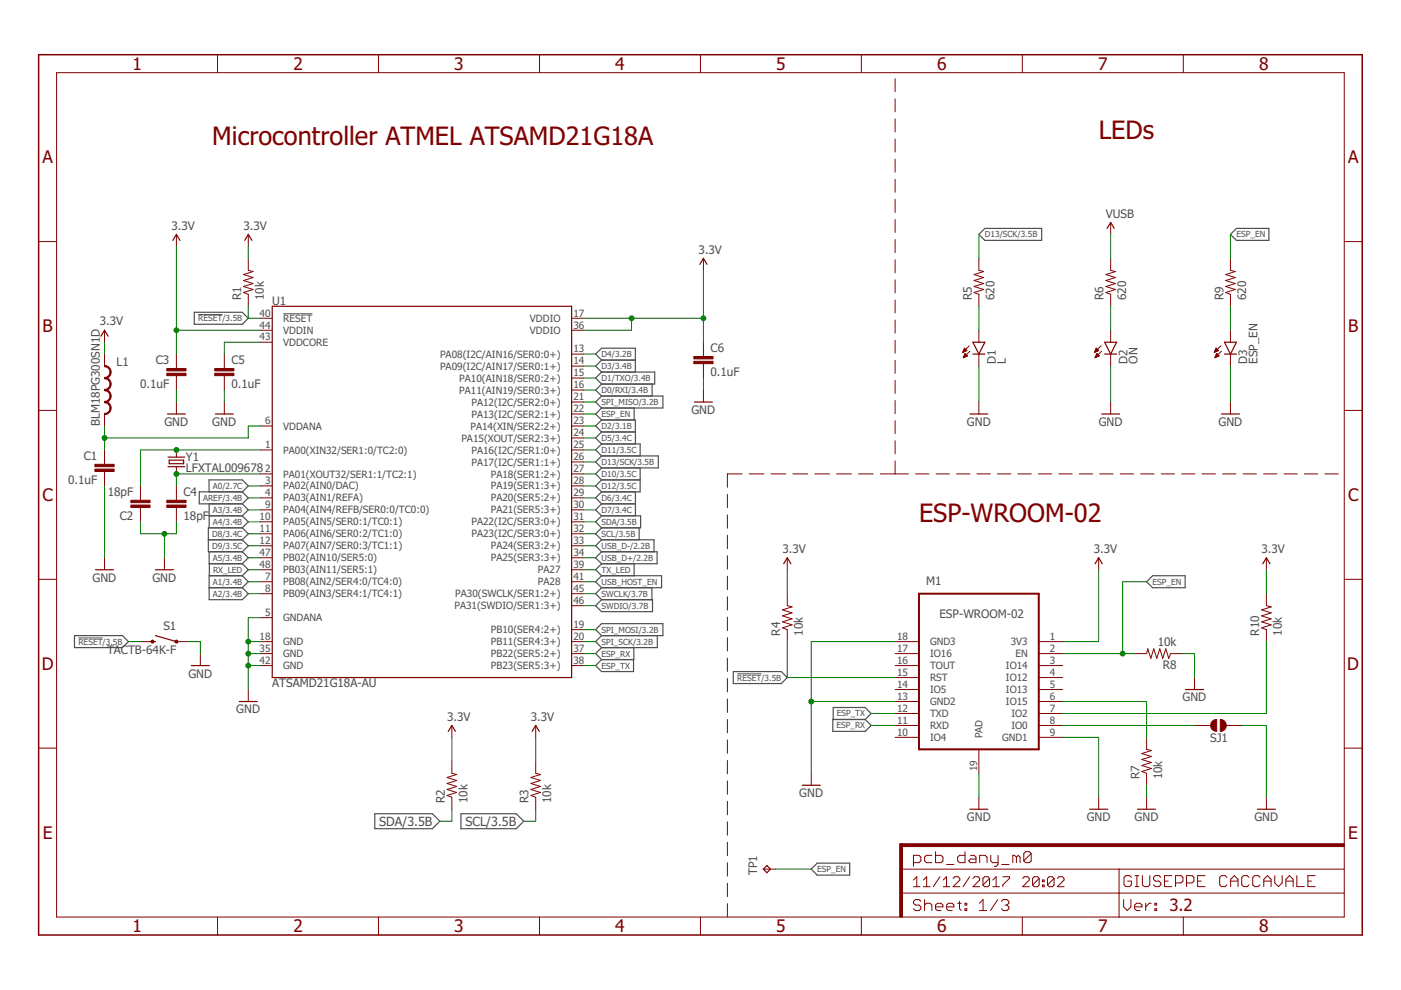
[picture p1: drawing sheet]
<svg xmlns="http://www.w3.org/2000/svg" width="297mm" height="210mm" viewBox="0 0 297 210" stroke-linecap="round" stroke-linejoin="round" font-family="sans-serif">
<path d="M42 66.7h5.2M60 66.5h6.2M16.6 135.3h5.2M156.3 142.9h5.1" fill="none" stroke="#505050" stroke-width=".21"/>
<g fill="none" stroke="#505050" stroke-width=".25">
<path d="M207.5 49.7l1.3-1.3h12.1v2.6h-12.1zM262.1 48.4h6.9v2.6h-6.9l-1.2-1.3zM41.2 66.2h10.2l1.2 1.3-1.2 1.2h-10.2zM127.6 78.9l-1.3 1.3 1.3 1.2M127.6 78.9h11.2v2.5h-11.2M127.6 76.3l-1.3-1.2 1.3-1.3h7.1v5.1M127.6 76.3h7.1M127.6 76.3l-1.3 1.3 1.3 1.3M127.6 81.4l-1.3 1.3 1.3 1.3M127.6 84h12.9v2.5h-12.9M127.6 89h7.1v2.6M127.6 89l-1.3 1.3 1.3 1.3"/>
<path d="M127.6 91.6h7.1v2.5M127.6 91.6l-1.3 1.3 1.3 1.2M127.6 94.1h8.1v2.6M127.6 94.1l-1.3 1.3 1.3 1.3M127.6 96.7h12v2.5h-12M127.6 84l-1.3 1.2 1.3 1.3M127.6 99.2l-1.3 1.3 1.3 1.2M127.6 96.7l-1.3 1.2 1.3 1.3M127.6 86.5l-1.3 1.3 1.3 1.2M134.5 86.5v2.5M135.7 99.2v5.1h-8.1M138.3 81.4v2.6"/>
<path d="M44.2 114.4h7.2M44.3 104.3v-2.6h7.1l1.2 1.3-1.2 1.3M44.3 119.5h7.1M44.3 109.4h7.1M44.3 106.8v5.1M44.3 117v10.1h7.1l1.2-1.2-1.2-1.3M51.4 109.4l1.2 1.2-1.2 1.3M51.4 111.9h-7.2v5.1h7.2M51.4 104.3h-9.2v2.5h9.2M51.4 111.9l1.2 1.3-1.2 1.2M51.4 114.4l1.2 1.3-1.2 1.3M51.4 106.8l1.2 1.3-1.2 1.3"/>
<path d="M51.4 119.5l1.2 1.3-1.2 1.3M51.4 104.3l1.2 1.3-1.2 1.2M51.4 117l1.2 1.3-1.2 1.2M127.6 117l-1.3 1.3 1.3 1.2M127.6 117h11.7v2.5h-11.7M127.6 114.4l-1.3 1.3 1.3 1.3M127.6 114.4h11.1v2.6M127.6 104.3l-1.3 1.3 1.3 1.2M127.6 106.8h7.1M127.6 106.8l-1.3 1.3 1.3 1.3M127.6 109.4h8.2v2.5h-8.2M127.6 101.7h8.1"/>
<path d="M127.6 101.7l-1.3 1.3 1.3 1.3M127.6 109.4l-1.3 1.2 1.3 1.3M127.6 111.9l-1.3 1.3 1.3 1.2M127.6 119.5l-1.3 1.3 1.3 1.3M134.5 119.5v2.6M134.7 104.3v5.1M135.5 111.9v2.5M15.8 134.8h10.2l1.2 1.2-1.2 1.3h-10.2zM44.3 124.6h7.1M44.3 122.1h7.1M51.4 122.1l1.2 1.2-1.2 1.3M126.3 133.5l1.3-1.3h12.9v2.6h-12.9z"/>
<path d="M127.6 139.8l-1.3 1.3 1.3 1.3h6.7v-2.6M127.6 127.1h10.7v2.6h-10.7l-1.3-1.3zM127.6 122.1h12.7v2.5h-12.7M127.6 124.6l-1.3 1.3 1.3 1.2M127.6 122.1l-1.3 1.2 1.3 1.3M127.6 134.8l-1.3 1.2 1.3 1.3M127.6 137.3l-1.3 1.3 1.3 1.2M134.4 137.3v2.5h-6.8M138.2 124.6v2.5M139.4 134.8v2.5h-11.8M243.1 123.3l1.3-1.2h6.9v2.5h-6.9zM155.5 142.4h10.2l1.2 1.3-1.2 1.2h-10.2z"/>
<path d="M176.6 152.5h6.8l1.3 1.3-1.3 1.3h-6.8zM176.7 152.5v-2.5h6.7l1.3 1.3-1.3 1.2M79.5 172.5h12.2l1.6 1.6-1.6 1.6h-12.2zM97.7 172.5h11.8l1.5 1.6-1.5 1.6h-11.8zM172 184.3l1.3-1.3h6.8v2.5h-6.8z"/>
</g>
<g fill="none" stroke="#800000" stroke-width=".21">
<path d="M12 15.4h273v179h-273zM46.1 11.6v3.8M80.2 11.6v3.8M114.4 11.6v3.8M148.5 11.6v3.8M182.6 11.6v3.8M189.8 16.7v2.8M216.7 11.6v3.8M250.9 11.6v3.8M189.8 21v2.7M189.8 25.2v2.8M189.8 29.5v2.7"/>
<path d="M189.8 33.7v2.8M189.8 38v2.8M8.2 51.2h3.8M37.4 49.7v2.5M52.6 49.7v2.5M52.6 54.8v2.5l1.1 .3-2.1 .6 2.1 .6-2.1 .7 2.1 .6-2.1 .6 2.1 .7-2.1 .6 1 .4v2.5M149.1 54.8v2.5M189.8 42.3v2.7M189.8 46.5v2.8M189.8 50.8v2.8M189.8 55.1v2.7M189.8 59.3v2.8"/>
<path d="M207.5 54.8v2.5l1.1 .3-2.1 .6 2.1 .6-2.1 .7 2.1 .6-2.1 .6 2.1 .7-2.1 .6 1 .4v2.5M235.5 54.8v2.5l1 .3-2 .6 2 .6-2 .7 2 .6-2 .6 2 .7-2 .6 1 .4v2.5M235.5 47.2v2.5M260.9 54.8v2.5l1 .3-2 .6 2 .6-2 .7 2 .6-2 .6 2 .7-2 .6 1 .4v2.5M285 51.2h3.8M22.2 70v2.6M22.2 75.1v2.5M37.4 75.1v3M37.4 79.7v3M47.6 75.1v3M47.6 79.7v3M55.2 67.5h2.5"/>
<path d="M55.2 72.6h2.5M55.2 70h2.5M121.2 67.5h2.5M121.2 75.1h2.5M121.2 77.6h2.5M121.2 70h2.5M149.1 72.6v3M149.1 77.1v3.1M189.8 63.6v2.8M189.8 67.9v2.7M189.8 72.1v2.8M189.8 76.4v2.8"/>
<path d="M204.1 74.7h.1M204.2 74.5h.3M204.2 74.4h.6M204.3 74.3h.7M204.3 75.8h.2M204.3 74.2h.6M204.3 75.6h.4M204.4 74.1h.3M204.4 75.5h.6M204.4 74h.2M204.4 75.4h.7M204.5 73.8l-.4 .9"/>
<path d="M204.5 73.8l.5 .5-.9 .4M204.5 73.8h.1M204.5 75.3h.4M204.6 75.1h.2M204.6 75h.1M204.6 75l.5 .5-.9 .3zM205.5 73.3l-1.4 1.4M205.6 74.5l-1.4 1.3M207.5 70v2.6M207.5 75.1v2.5M232.1 74.7h.1M232.1 74.5h.3"/>
<path d="M232.2 74.4h.5M232.2 74.3h.7M232.2 75.8h.2M232.3 74.2h.5M232.3 75.6h.4M232.3 74.1h.4M232.3 75.5h.7M232.4 75.4h.6M232.4 74h.2M232.4 73.8h.1M232.4 75.3h.5M232.4 73.8l-.3 .9"/>
<path d="M232.4 73.8l.5 .5-.8 .4M232.5 75.1h.2M232.5 75h.1M232.6 75l.5 .5-.9 .3zM233.4 73.3l-1.3 1.4M233.6 74.5l-1.4 1.3M235.5 70v2.6M235.5 75.1v2.5M257.5 74.7h.1M257.5 74.5h.3M257.6 74.4h.5M257.6 74.3h.7"/>
<path d="M257.6 75.8h.2M257.7 74.2h.5M257.7 75.6h.4M257.7 74.1h.4M257.7 75.5h.7M257.8 74h.2M257.8 75.4h.6M257.8 73.8h.1M257.8 75.3h.5M257.8 73.8l-.3 .9M257.8 73.8l.5 .5-.8 .4M257.9 75.1h.2"/>
<path d="M257.9 75h.1M258 75l.5 .5-.9 .3zM258.8 73.3l-1.3 1.4M259 74.5l-1.4 1.3M260.9 70v2.6M260.9 75.1v2.5M8.2 87h3.8M22.2 87.8v2.5M22.2 95.4v3M22.2 100v3M37.4 85.2v2.6M37.4 95.4v1.5"/>
<path d="M37.4 99v1.5M47.6 85.2v2.6M55.2 95.4h2.5M55.2 90.3h2.5M121.2 95.4h2.5M121.2 80.2h2.5M121.2 82.7h2.5M121.2 85.2h2.5M121.2 87.8h2.5M121.2 90.3h2.5M121.2 92.9h2.5M121.2 97.9h2.5"/>
<path d="M149.1 82.7v2.5M189.8 80.7v2.7M189.8 84.9v2.8M189.8 89.2v2.7M189.8 93.5v2.7M189.8 97.7v2.8M207.5 85.2v2.6M235.5 85.2v2.6M260.9 85.2v2.6M285 87h3.8M22.2 118.3v2.5M29.8 103v3.1"/>
<path d="M29.8 107.6v3M34.9 118.3v2.5M37.4 103v3.1M37.4 107.6v3M55.2 100.5h2.5M55.2 103h2.5M55.2 105.6h2.5M55.2 108.1h2.5M55.2 110.6h2.5M55.2 113.2h2.5M55.2 115.7h2.5M55.2 118.3h2.5"/>
<path d="M121.2 100.5h2.5M121.2 103h2.5M121.2 105.6h2.5M121.2 108.1h2.5M121.2 110.6h2.5M121.2 113.2h2.5M121.2 115.7h2.5M121.2 118.3h2.5M154.2 104.8v2.9M154.2 109.2v2.8M154.2 113.5v2.8M154.2 117.8v2.9"/>
<path d="M157.4 100.5h-3.2v2.8M158.9 100.5h3.1M163.5 100.5h3.1M166.9 118.3v2.5M168.1 100.5h3.1M172.7 100.5h3.2M177.4 100.5h3.1M182 100.5h3.1M186.6 100.5h6M194.1 100.5h2.9M198.5 100.5h2.8M202.8 100.5h2.8"/>
<path d="M207.1 100.5h2.9M211.5 100.5h2.8M215.8 100.5h2.9M220.2 100.5h2.8M224.5 100.5h2.8M228.8 100.5h2.9M232.9 118.3v2.5M233.2 100.5h2.8M237.5 100.5h2.8M241.9 100.5h2.8M246.2 100.5h2.8M250.5 100.5h2.9"/>
<path d="M254.9 100.5h2.8M259.2 100.5h2.8M263.5 100.5h2.9M267.9 100.5h2.8M268.5 118.3v2.5M272.2 100.5h2.9M276.6 100.5h2.8M280.9 100.5h2.8M8.2 122.8h3.8M29.8 136h2.5M37.4 136h2.5M42.5 138.6v2.5"/>
<path d="M55.2 136h2.5M55.2 138.6h2.5M55.2 131h2.5M55.2 120.8h2.5M55.2 123.3h2.5M55.2 125.9h2.5M121.2 136h2.5M121.2 138.6h2.5M121.2 120.8h2.5M121.2 123.3h2.5M121.2 125.9h2.5M121.2 128.4h2.5"/>
<path d="M121.2 133.5h2.5M154.2 122.2v2.8M154.2 126.5v2.8M154.2 130.9v2.8M154.2 135.2v2.8M154.2 139.5v2.9M166.9 125.9v2.5l1 .3-2 .6 2 .6-2 .7 2 .6-2 .6 2 .7-2 .6 1 .4v2.5M189.8 136h5M189.8 138.6h5M220.2 136h5.1M220.2 138.6h5.1M240.6 138.6h2.5l.3-1 .6 2 .6-2 .7 2 .6-2 .6 2 .7-2 .6 2 .4-1h2.5"/>
<path d="M268.5 125.9v2.5l1 .3-2 .6 2 .6-2 .7 2 .6-2 .6 2 .7-2 .6 1 .4v2.5M285 122.8h3.8M8.2 158.6h3.8M52.6 146.2v2.5M55.2 141.1h2.5M95.8 153.8v2.5M113.6 153.8v2.5M121.2 141.1h2.5M154.2 143.9v2.8M154.2 148.2v2.8M154.2 152.5v2.9M154.2 156.9v2.8"/>
<path d="M189.8 141.1h5M189.8 143.7h5M189.8 146.2h5M189.8 148.7h5M189.8 151.3h5M189.8 153.8h5M189.8 156.3h5M207.5 158.9v5.1M220.2 141.1h5.1M220.2 143.7h5.1M220.2 146.2h5.1M220.2 148.7h5.1"/>
<path d="M220.2 151.3h5.1M220.2 153.8h5.1M220.2 156.3h5.1M243.1 156.3v2.6l1 .2-2 .7 2 .6-2 .6 2 .7-2 .6 2 .6-2 .7 1 .4v2.5M253.3 153.8h3.4M253.3 143.7v2.5M260 153.8h3.4M285 158.6h3.8M95.8 161.4v2.6l1 .2-2 .6 2 .7-2 .6 2 .7-2 .6 2 .6-2 .7 1 .3v2.6M113.6 161.4v2.6l1 .2-2 .6 2 .7-2 .6 2 .7-2 .6 2 .6-2 .7 1 .3v2.6M154.2 161.2v2.9M154.2 165.6v2.8"/>
<path d="M154.2 169.9v2.8M154.2 174.2v2.9M154.2 178.6v2.8M172 164v2.5M207.5 169v2.6M232.9 169v2.6M243.1 169v2.6M268.5 169v2.6M46.1 194.4v3.8M80.2 194.4v3.8M114.4 194.4v3.8M148.5 194.4v3.8"/>
<path d="M154.2 182.9v2.9M154.2 187.3v2.8M154.2 191.6v2.8M161.8 184.3h2.6M182.6 194.4v3.8M191.1 189.4h93.9M191.1 184.3h93.9M193.7 182.9h1.2l.3-.4v-.8l-.3-.3h-1.2v2.3M193.7 186.6l.7-.7v2.1M193.7 188h1.4M195.2 191.1l-.3-.4h-.8l-.4 .4v.4l.4 .4h.8l.3 .4v.4l-.3 .4h-.8l-.4-.4M195.8 188h1.4"/>
<path d="M195.8 186.6l.7-.7v2.1M196 190.7v2.4M196 191.9l.4-.4h.8l.4 .4v1.2M197.6 181.4h-1.2l-.4 .3v.8l.4 .4h1.2M198.4 180.6v2.3h1.1l.4-.4v-.8l-.4-.3h-1.1M198.4 192.3h1.5v-.4l-.4-.4h-.7l-.4 .4v.8l.4 .4h.7M199.3 185.9l-1.4 2.1M200 188h1.4M200 186.6l.7-.7v2.1M200.7 183.3h1.5M200.7 192.3h1.5v-.4l-.3-.4h-.8l-.4 .4v.8l.4 .4h.8M202.1 186.2l.3-.3h.7l.4 .3v.4l-1.4 1.4h1.4"/>
<path d="M203 191.5h.8M203.4 191.1v1.6l.4 .4M204.6 180.6v2.3h-1.2l-.4-.4v-.8l.4-.3h1.2M204.6 191.5h.4v.4h-.4zM204.6 192.7h.4v.4h-.4zM205.6 185.9l-1.4 2.1M205.8 181.4h.7l.4 .3v1.2h-1.1l-.4-.4 .4-.4h1.1M206.3 186.2l.4-.3h.6l.4 .3v.4l-1.4 1.4h1.4M207.6 191.5l.8-.8v2.4M207.6 193.1h1.6M207.7 182.9v-1.5h1.2l.4 .3v1.2M209.8 186.2v1.4l-.3 .4h-.8l-.3-.4"/>
<path d="M209.8 186.2l-.3-.3h-.8l-.3 .3v1.4M209.8 186.2l-1.4 1.4M210.1 181.4v1.1l.3 .4h1.2M210.5 188h1.4M210.5 186.6l.7-.7v2.1M211.5 190.7l-1.5 2.4M211.6 181.4v1.9l-.4 .4h-.4M212.3 191.1l.4-.4h.8l.4 .4v.4l-.4 .4M212.4 183.3h1.6M212.6 185.9h1.4v.3l-1.4 1.4v.4M213.1 191.9h.4M213.5 191.9l.4 .4v.4l-.4 .4h-.8l-.4-.4"/>
<path d="M215.5 181.7l-.4-.3h-.4v1.5M215.5 181.7v1.2M215.5 181.7l.4-.3 .4 .3v1.2M216.7 194.4v3.8M216.8 186.2l.4-.3h.7l.3 .3v.4l-1.4 1.4h1.4M218.6 181v1.5l-.4 .4h-.8l-.3-.4M218.6 181l-.4-.4h-.8l-.3 .4v1.5M218.6 181l-1.5 1.5M220.3 186.2v1.4l-.3 .4h-.7l-.4-.4M220.3 186.2l-.3-.3h-.7l-.4 .3v1.4M220.3 186.2l-1.4 1.4M221 187.6h.4v.4h-.4z"/>
<path d="M221 186.6h.4v.3h-.4zM223.5 186.2v1.4l-.4 .4h-.7l-.3-.4M223.5 186.2l-.4-.3h-.7l-.3 .3v1.4M223.5 186.2l-1.4 1.4M224.2 186.2l.3-.3h.7l.4 .3v.4l-1.4 1.4h1.4M237.3 184.3v10.2M238.2 190.7v1.6l.8 .8 .8-.8v-1.6M239.9 186l-.4-.3h-.8l-.4 .3v1.6l.4 .4h.8l.4-.4v-.8h-.8M240.6 192.3h1.5v-.4l-.4-.4h-.7l-.4 .4v.8l.4 .4h.7M240.7 185.7h.7M240.7 188h.7M241 185.7v2.3"/>
<path d="M242.2 185.7v1.9l.4 .4h.8l.4-.4v-1.9M242.9 191.5v1.6M244.1 191.5h-.4l-.8 .8M244.9 192.7h.3v.4h-.3zM244.9 191.5h.3v.4h-.3zM246.1 186l-.4-.3h-.8l-.3 .3v.4l.3 .4h.8l.4 .4v.4l-.4 .4h-.8l-.3-.4M246.9 186.8h.8M248.5 185.7h-1.6v2.3h1.6M249.2 187.2h1.2l.4-.4v-.8l-.4-.3h-1.2v2.3M250.9 194.4v3.8M251.6 187.2h1.2l.3-.4v-.8l-.3-.3h-1.2v2.3M253.9 186.8h.8"/>
<path d="M255.5 185.7h-1.6v2.3h1.6M260.1 186l-.3-.3h-.8l-.4 .3v1.6l.4 .4h.8l.3-.4M260.9 186.8h1.6M260.9 188v-1.6l.8-.7 .8 .7v1.6M264.8 186l-.4-.3h-.7l-.4 .3v1.6l.4 .4h.7l.4-.4M267.2 186l-.4-.3h-.8l-.4 .3v1.6l.4 .4h.8l.4-.4M267.9 186.8h1.6M267.9 188v-1.6l.8-.7 .8 .7v1.6M270.3 185.7v1.5l.8 .8 .7-.8v-1.5M272.6 186.8h1.6M272.6 188v-1.6l.8-.7 .8 .7v1.6M275 185.7v2.3h1.5"/>
<path d="M277.3 186.8h.8M278.8 185.7h-1.5v2.3h1.5"/>
</g>
<g fill="none" stroke="#800000" stroke-width=".25">
<path d="M36.6 51l.8-1.3 .8 1.3M51.9 51l.7-1.3 .8 1.3M148.4 56l.7-1.2 .8 1.2M234.7 48.4l.8-1.2 .7 1.2M21.4 71.3l.8-1.3 .7 1.3M57.7 64.9h63.5v78.8h-63.5zM206.3 72.6h2.5l-1.3 2.5zM206.3 75.1h2.5M234.2 75.1h2.5M234.2 72.6h2.5l-1.2 2.5zM259.6 75.1h2.5M259.6 72.6h2.5l-1.2 2.5z"/>
<path d="M35.5 87.8h3.8M35.6 96.9h3.6M35.6 99h3.6M35.9 97.6h3v.7h-3zM45.7 87.8h3.8M147.2 85.2h3.8M205.6 87.8h3.8M233.6 87.8h3.8M259 87.8h3.8M166.2 119.5l.7-1.2 .8 1.2M232.2 119.5l.7-1.2 .8 1.2M267.7 119.5l.8-1.2 .8 1.2"/>
<path d="M20.3 120.8h3.8M32.3 136h.7M33 120.8h3.8M33 134.8l4.4 1.2M40.6 141.1h3.8M50.7 148.7h3.8M95 155.1l.8-1.3 .8 1.3M112.8 155.1l.8-1.3 .7 1.3M251.4 146.2h3.8M170.1 166.5h3.8M205.6 171.6h3.8M231 171.6h3.8"/>
<path d="M241.2 171.6h3.8M266.6 171.6h3.8M162.6 183.5l.8 .8-.8 .7-.8-.7z"/>
</g>
<g fill="#800000" stroke="#800000" stroke-width=".21">
<path d="M35.4 79.1h4v.6h-4z"/>
<path d="M35.4 78.1h4v.5h-4z"/>
<path d="M45.5 79.1h4.1v.6h-4.1z"/>
<path d="M45.5 78.1h4.1v.5h-4.1z"/>
<path d="M20.1 99.5h4.1v.5h-4.1z"/>
<path d="M20.1 98.4h4.1v.6h-4.1z"/>
<path d="M147.1 76.6h4.1v.5h-4.1z"/>
<path d="M147.1 75.6h4.1v.5h-4.1z"/>
<path d="M27.7 106.1h4.1v.5h-4.1z"/>
<path d="M27.7 107.1h4.1v.5h-4.1z"/>
<path d="M35.4 107.1h4v.5h-4z"/>
<path d="M35.4 106.1h4v.5h-4z"/>
<path d="M190.8 178.9h.5v15.5h-.5z"/>
<path d="M191 178.9h94v.6h-94z"/>
</g>
<g fill="#800000" stroke="#800000" stroke-width=".21">
<path d="M22.2 77.5a1.37 1.37 0 0 1 1.4 1.4h-.3l-.2-.7-.9-.5z" fill-rule="evenodd"/>
<path d="M22.2 80l.7-.2 .3-.4 .1-.5h.3a1.37 1.37 0 0 1-1.4 1.4z" fill-rule="evenodd"/>
<path d="M22.2 80a1.37 1.37 0 0 1 1.4 1.4h-.3l-.2-.7-.9-.4z" fill-rule="evenodd"/>
<path d="M22.2 82.6l.7-.3 .3-.4 .1-.5h.3a1.37 1.37 0 0 1-1.4 1.4z" fill-rule="evenodd"/>
<path d="M22.2 82.6a1.37 1.37 0 0 1 1.4 1.4h-.3l-.2-.7-.9-.5z" fill-rule="evenodd"/>
<path d="M22.2 85.1l.7-.2 .3-.4 .1-.5h.3a1.37 1.37 0 0 1-1.4 1.4z" fill-rule="evenodd"/>
<path d="M22.2 85.1a1.37 1.37 0 0 1 1.4 1.4h-.3l-.2-.7-.9-.4z" fill-rule="evenodd"/>
<path d="M22.2 87.7l.7-.3 .3-.4 .1-.5h.3a1.37 1.37 0 0 1-1.4 1.4z" fill-rule="evenodd"/>
<path d="M258.7 152.5a1.26 1.26 0 0 1 1.3 1.3 1.26 1.26 0 0 1-1.3 1.3z" fill-rule="evenodd"/>
<path d="M257 153l.5-.4 .5-.1v2.6a1.26 1.26 0 0 1-1.2-.8 1.26 1.26 0 0 1 .2-1.3z" fill-rule="evenodd"/>
<circle cx="37.4" cy="136" r=".33"/>
<circle cx="32.3" cy="136" r=".33"/>
</g>
<path d="M194.8 125.9h25.4v33h-25.4z" fill="none" stroke="#800000" stroke-width=".42"/>
<path d="M8.2 11.6h280.6v186.6h-280.6z" fill="none" stroke="#800000" stroke-width=".32"/>
<g fill="none" stroke="#008000" stroke-width=".21">
<path d="M37.4 52.2v22.9M52.6 52.2v2.6M149.1 57.3v15.3M207.5 49.7v5.1M235.5 49.7v5.1M260.9 49.7v5.1M22.2 72.6v2.5M37.4 70h17.8M52.6 64.9v2.6h2.6M55.2 72.6h-7.6v2.5M123.7 67.5h25.4M123.7 75.1h2.6"/>
<path d="M123.7 77.6h2.6M133.9 67.5v2.5h-10.2M207.5 64.9v5.1M207.5 77.6v7.6M235.5 64.9v5.1M235.5 77.6v7.6M260.9 64.9v5.1M260.9 77.6v7.6M22.2 90.3v5.1M37.4 82.7v2.5M47.6 82.7v2.5M55.2 90.3h-2.6v2.6h-30.4"/>
<path d="M55.2 95.4h-25.4v7.6M123.7 90.3h2.6M123.7 92.9h2.6M123.7 95.4h2.6M123.7 80.2h2.6M123.7 82.7h2.6M123.7 85.2h2.6M123.7 97.9h2.6M123.7 87.8h2.6M149.1 80.2v2.5M22.2 103v15.3M29.8 110.6v2.6h7.6v-2.6"/>
<path d="M34.9 113.2v5.1M52.6 113.2h2.6M52.6 118.3h2.6M52.6 115.7h2.6M52.6 105.6h2.6M52.6 108.1h2.6M52.6 103h2.6M52.6 110.6h2.6M55.2 100.5h-17.8v2.5M123.7 113.2h2.6M123.7 100.5h2.6M123.7 118.3h2.6"/>
<path d="M123.7 115.7h2.6M123.7 105.6h2.6M123.7 108.1h2.6M123.7 103h2.6M123.7 110.6h2.6M27.2 136h2.6M39.9 136h2.6v2.6M52.6 138.6h2.6M52.6 136h2.6M52.6 125.9h2.6M52.6 123.3h2.6M52.6 120.8h2.6"/>
<path d="M55.2 131h-2.6v15.2M123.7 138.6h2.6M123.7 136h2.6M123.7 125.9h2.6M123.7 123.3h2.6M123.7 128.4h2.6M123.7 120.8h2.6M123.7 133.5h2.6M166.9 120.8v5.1M166.9 136v7.7h22.9M189.8 136h-17.8v28M225.3 138.6h15.3"/>
<path d="M232.9 120.8v15.2h-7.6M243.1 123.3h-5.1v15.3M250.7 138.6h2.6v5.1M268.5 120.8v5.1M268.5 136v15.3h-43.2M52.6 141.1h2.6M95.8 156.3v5.1M113.6 156.3v5.1M123.7 141.1h2.6M172 148.7h17.8M184.7 153.8h5.1M184.7 151.3h5.1"/>
<path d="M225.3 148.7h17.8v7.6M225.3 156.3h7.6v12.7M225.3 153.8h28M263.4 153.8h5.1v15.2M95.8 171.6v2.5h-2.5M113.6 171.6v2.5h-2.6M207.5 164v5M243.1 166.5v2.5M164.4 184.3h7.6"/>
</g>
<g fill="#008000" stroke="#008000" stroke-width=".21">
<circle cx="52.6" cy="141.1" r=".51"/>
<circle cx="52.6" cy="138.6" r=".51"/>
<circle cx="52.6" cy="136" r=".51"/>
<circle cx="34.9" cy="113.2" r=".51"/>
<circle cx="172" cy="148.7" r=".51"/>
<circle cx="37.4" cy="70" r=".51"/>
<circle cx="133.9" cy="67.5" r=".51"/>
<circle cx="149.1" cy="67.5" r=".51"/>
<circle cx="22.2" cy="92.9" r=".51"/>
<circle cx="37.4" cy="95.4" r=".51"/>
<circle cx="37.4" cy="100.5" r=".51"/>
<circle cx="238" cy="138.6" r=".51"/>
</g>
<g font-size="5.4" fill="#800000">
<text x="232.9" y="29.4">LEDs</text>
<text x="45" y="30.7">Microcontroller ATMEL ATSAMD21G18A</text>
<text x="194.8" y="110.6">ESP-WROOM-02</text>
</g>
<g font-size="3.7" fill="#800000">
<text x="28.1" y="14.8">1</text>
<text x="62.2" y="14.8">2</text>
<text x="96.3" y="14.8">3</text>
<text x="130.4" y="14.8">4</text>
<text x="164.6" y="14.8">5</text>
<text x="198.7" y="14.8">6</text>
<text x="232.8" y="14.8">7</text>
<text x="266.9" y="14.8">8</text>
<text x="9" y="34.6">A</text>
<text x="285.8" y="34.6">A</text>
<text x="9" y="70.4">B</text>
<text x="285.8" y="70.4">B</text>
<text x="9" y="106.2">C</text>
<text x="285.8" y="106.2">C</text>
<text x="8.8" y="142">D</text>
<text x="285.7" y="142">D</text>
<text x="9.1" y="177.8">E</text>
<text x="285.9" y="177.8">E</text>
<text x="28.1" y="197.6">1</text>
<text x="62.2" y="197.6">2</text>
<text x="96.3" y="197.6">3</text>
<text x="130.4" y="197.6">4</text>
<text x="164.6" y="197.6">5</text>
<text x="198.7" y="197.6">6</text>
<text x="232.8" y="197.6">7</text>
<text x="266.9" y="197.6">8</text>
</g>
<text font-size="3.6" fill="#800000" x="247.9" y="193.2">3.2</text>
<g font-size="2.7" fill="#505050">
<text x="80.4" y="175.1">SDA/3.5B</text>
<text x="98.7" y="175.1">SCL/3.5B</text>
</g>
<g font-size="2.5" fill="#505050">
<text x="234.5" y="46.1">VUSB</text>
<text x="36.4" y="48.7">3.3V</text>
<text x="51.6" y="48.7">3.3V</text>
<text x="148.1" y="53.8">3.3V</text>
<text x="51.1" y="63.7" transform="rotate(-90 51.1 63.7)">R1</text>
<text x="55.9" y="63.7" transform="rotate(-90 55.9 63.7)">10k</text>
<text x="57.7" y="64.7">U1</text>
<text x="206" y="63.7" transform="rotate(-90 206 63.7)">R5</text>
<text x="210.8" y="63.7" transform="rotate(-90 210.8 63.7)">620</text>
<text x="234" y="63.7" transform="rotate(-90 234 63.7)">R6</text>
<text x="238.8" y="63.7" transform="rotate(-90 238.8 63.7)">620</text>
<text x="259.4" y="63.7" transform="rotate(-90 259.4 63.7)">R9</text>
<text x="264.2" y="63.7" transform="rotate(-90 264.2 63.7)">620</text>
<text x="21.1" y="69">3.3V</text>
<text x="24.7" y="77.6">L1</text>
<text x="33" y="77.2">C3</text>
<text x="49.1" y="77.2">C5</text>
<text x="150.7" y="74.7">C6</text>
<text x="211.1" y="77.1" transform="rotate(-90 211.1 77.1)">D1</text>
<text x="213.3" y="77.1" transform="rotate(-90 213.3 77.1)">L</text>
<text x="239" y="77.1" transform="rotate(-90 239 77.1)">D2</text>
<text x="241.2" y="77.1" transform="rotate(-90 241.2 77.1)">ON</text>
<text x="264.4" y="77.1" transform="rotate(-90 264.4 77.1)">D3</text>
<text x="266.6" y="77.1" transform="rotate(-90 266.6 77.1)">ESP_EN</text>
<text x="29.7" y="82.3">0.1uF</text>
<text x="49.1" y="82.3">0.1uF</text>
<text x="150.7" y="79.8">0.1uF</text>
<text x="146.6" y="87.8">GND</text>
<text x="21.1" y="90.3" transform="rotate(-90 21.1 90.3)">BLM18PG300SN1D</text>
<text x="34.9" y="90.3">GND</text>
<text x="45" y="90.3">GND</text>
<text x="205" y="90.3">GND</text>
<text x="232.9" y="90.3">GND</text>
<text x="258.3" y="90.3">GND</text>
<text x="17.8" y="97.6">C1</text>
<text x="39.4" y="100">LFXTAL009678</text>
<text x="39.4" y="97.7">Y1</text>
<text x="14.5" y="102.6">0.1uF</text>
<text x="22.9" y="105.2">18pF</text>
<text x="38.9" y="105.2">C4</text>
<text x="25.4" y="110.3">C2</text>
<text x="38.9" y="110.3">18pF</text>
<text x="165.9" y="117.2">3.3V</text>
<text x="231.9" y="117.2">3.3V</text>
<text x="267.5" y="117.2">3.3V</text>
<text x="19.6" y="123.3">GND</text>
<text x="32.3" y="123.3">GND</text>
<text x="196.4" y="124.1">M1</text>
<text x="199.2" y="131">ESP-WROOM-02</text>
<text x="34.6" y="133.5">S1</text>
<text x="165.4" y="134.8" transform="rotate(-90 165.4 134.8)">R4</text>
<text x="170.2" y="134.8" transform="rotate(-90 170.2 134.8)">10k</text>
<text x="245.5" y="137">10k</text>
<text x="267" y="134.8" transform="rotate(-90 267 134.8)">R10</text>
<text x="271.8" y="134.8" transform="rotate(-90 271.8 134.8)">10k</text>
<text x="22.7" y="138.6">TACTB-64K-F</text>
<text x="39.9" y="143.7">GND</text>
<text x="246.5" y="141.8">R8</text>
<text x="57.7" y="145.7">ATSAMD21G18A-AU</text>
<text x="250.7" y="148.7">GND</text>
<text x="50.1" y="151.3">GND</text>
<text x="94.8" y="152.8">3.3V</text>
<text x="112.6" y="152.8">3.3V</text>
<text x="256.6" y="157.4">SJ1</text>
<text x="241.6" y="165.2" transform="rotate(-90 241.6 165.2)">R7</text>
<text x="246.4" y="165.2" transform="rotate(-90 246.4 165.2)">10k</text>
<text x="94.3" y="170.3" transform="rotate(-90 94.3 170.3)">R2</text>
<text x="99.1" y="170.3" transform="rotate(-90 99.1 170.3)">10k</text>
<text x="112.1" y="170.3" transform="rotate(-90 112.1 170.3)">R3</text>
<text x="116.9" y="170.3" transform="rotate(-90 116.9 170.3)">10k</text>
<text x="169.5" y="169">GND</text>
<text x="205" y="174.1">GND</text>
<text x="230.4" y="174.1">GND</text>
<text x="240.6" y="174.1">GND</text>
<text x="266" y="174.1">GND</text>
<text x="160.6" y="185.5" transform="rotate(-90 160.6 185.5)">TP1</text>
</g>
<g font-size="2.1" fill="#505050">
<text x="55" y="67.1">40</text>
<text x="55" y="69.7">44</text>
<text x="60" y="68.2">RESET</text>
<text x="60" y="70.8">VDDIN</text>
<text x="112.4" y="68.2">VDDIO</text>
<text x="112.4" y="70.8">VDDIO</text>
<text x="121.6" y="67.1">17</text>
<text x="121.6" y="69.7">36</text>
<text x="55" y="72.2">43</text>
<text x="60" y="73.3">VDDCORE</text>
<text x="93.3" y="75.9">PA08(I2C/AIN16/SER0:0+)</text>
<text x="121.6" y="74.7">13</text>
<text x="121.6" y="77.3">14</text>
<text x="93.3" y="78.4">PA09(I2C/AIN17/SER0:1+)</text>
<text x="97.4" y="80.9">PA10(AIN18/SER0:2+)</text>
<text x="97.4" y="83.5">PA11(AIN19/SER0:3+)</text>
<text x="121.6" y="79.8">15</text>
<text x="121.6" y="82.4">16</text>
<text x="56.2" y="90">6</text>
<text x="100" y="86">PA12(I2C/SER2:0+)</text>
<text x="100" y="88.5">PA13(I2C/SER2:1+)</text>
<text x="121.6" y="84.9">21</text>
<text x="121.6" y="87.4">22</text>
<text x="121.6" y="90">23</text>
<text x="56.2" y="95">1</text>
<text x="60" y="91.1">VDDANA</text>
<text x="97.8" y="93.6">PA15(XOUT/SER2:3+)</text>
<text x="99.8" y="91.1">PA14(XIN/SER2:2+)</text>
<text x="121.6" y="92.5">24</text>
<text x="121.6" y="95">25</text>
<text x="56.2" y="100.1">2</text>
<text x="60" y="96.2">PA00(XIN32/SER1:0/TC2:0)</text>
<text x="60" y="101.2">PA01(XOUT32/SER1:1/TC2:1)</text>
<text x="100" y="96.2">PA16(I2C/SER1:0+)</text>
<text x="100" y="98.7">PA17(I2C/SER1:1+)</text>
<text x="104" y="101.2">PA18(SER1:2+)</text>
<text x="121.6" y="97.6">26</text>
<text x="121.6" y="100.1">27</text>
<text x="56.2" y="102.7">3</text>
<text x="56.2" y="105.2">4</text>
<text x="56.2" y="107.7">9</text>
<text x="60" y="103.8">PA02(AIN0/DAC)</text>
<text x="60" y="106.3">PA03(AIN1/REFA)</text>
<text x="104" y="103.8">PA19(SER1:3+)</text>
<text x="104" y="106.3">PA20(SER5:2+)</text>
<text x="121.6" y="102.7">28</text>
<text x="121.6" y="105.2">29</text>
<text x="121.6" y="107.7">30</text>
<text x="55" y="110.3">10</text>
<text x="55" y="112.8">11</text>
<text x="60" y="108.9">PA04(AIN4/REFB/SER0:0/TC0:0)</text>
<text x="60" y="111.4">PA05(AIN5/SER0:1/TC0:1)</text>
<text x="60" y="113.9">PA06(AIN6/SER0:2/TC1:0)</text>
<text x="100" y="111.4">PA22(I2C/SER3:0+)</text>
<text x="100" y="113.9">PA23(I2C/SER3:0+)</text>
<text x="104" y="108.9">PA21(SER5:3+)</text>
<text x="121.6" y="110.3">31</text>
<text x="121.6" y="112.8">32</text>
<text x="55" y="115.4">12</text>
<text x="55" y="117.9">47</text>
<text x="60" y="116.5">PA07(AIN7/SER0:3/TC1:1)</text>
<text x="60" y="119">PB02(AIN10/SER5:0)</text>
<text x="104" y="116.5">PA24(SER3:2+)</text>
<text x="104" y="119">PA25(SER3:3+)</text>
<text x="121.6" y="115.4">33</text>
<text x="121.6" y="117.9">34</text>
<text x="55" y="120.4">48</text>
<text x="56.2" y="123">7</text>
<text x="56.2" y="125.5">8</text>
<text x="60" y="121.6">PB03(AIN11/SER5:1)</text>
<text x="60" y="124.1">PB08(AIN2/SER4:0/TC4:0)</text>
<text x="114.1" y="121.6">PA27</text>
<text x="114.1" y="124.1">PA28</text>
<text x="121.6" y="120.4">39</text>
<text x="121.6" y="123">41</text>
<text x="121.6" y="125.5">45</text>
<text x="56.2" y="130.6">5</text>
<text x="60" y="131.7">GNDANA</text>
<text x="60" y="126.6">PB09(AIN3/SER4:1/TC4:1)</text>
<text x="96.3" y="129.2">PA31(SWDIO/SER1:3+)</text>
<text x="96.5" y="126.6">PA30(SWCLK/SER1:2+)</text>
<text x="121.6" y="128.1">46</text>
<text x="55" y="135.7">18</text>
<text x="60" y="136.8">GND</text>
<text x="104.1" y="134.3">PB10(SER4:2+)</text>
<text x="104.1" y="136.8">PB11(SER4:3+)</text>
<text x="121.6" y="133.1">19</text>
<text x="121.6" y="135.7">20</text>
<text x="190.2" y="135.7">18</text>
<text x="197.2" y="136.8">GND3</text>
<text x="214.3" y="136.8">3V3</text>
<text x="222.6" y="135.7">1</text>
<text x="55" y="138.2">35</text>
<text x="55" y="140.8">42</text>
<text x="60" y="139.3">GND</text>
<text x="60" y="141.9">GND</text>
<text x="104.1" y="139.3">PB22(SER5:2+)</text>
<text x="104.1" y="141.9">PB23(SER5:3+)</text>
<text x="121.6" y="138.2">37</text>
<text x="121.6" y="140.8">38</text>
<text x="190.2" y="138.2">17</text>
<text x="190.2" y="140.8">16</text>
<text x="190.2" y="143.3">15</text>
<text x="197.2" y="139.3">IO16</text>
<text x="197.2" y="141.9">TOUT</text>
<text x="213.3" y="141.9">IO14</text>
<text x="215.3" y="139.3">EN</text>
<text x="222.6" y="143.3">4</text>
<text x="222.6" y="140.8">3</text>
<text x="222.6" y="138.2">2</text>
<text x="190.2" y="145.8">14</text>
<text x="190.2" y="148.4">13</text>
<text x="197.2" y="144.4">RST</text>
<text x="197.2" y="147">IO5</text>
<text x="197.2" y="149.5">GND2</text>
<text x="213.3" y="149.5">IO15</text>
<text x="213.3" y="147">IO13</text>
<text x="213.3" y="144.4">IO12</text>
<text x="222.6" y="148.4">6</text>
<text x="222.6" y="145.8">5</text>
<text x="190.2" y="150.9">12</text>
<text x="190.2" y="153.5">11</text>
<text x="190.2" y="156">10</text>
<text x="197.2" y="152">TXD</text>
<text x="197.2" y="154.6">RXD</text>
<text x="214.4" y="154.6">IO0</text>
<text x="214.4" y="152">IO2</text>
<text x="222.6" y="156">9</text>
<text x="222.6" y="153.5">8</text>
<text x="222.6" y="150.9">7</text>
<text x="197.2" y="157.1">IO4</text>
<text x="208.3" y="156.6" transform="rotate(-90 208.3 156.6)">PAD</text>
<text x="212.4" y="157.1">GND1</text>
<text x="207.2" y="163.6" transform="rotate(-90 207.2 163.6)">19</text>
</g>
<g font-size="1.8" fill="#505050">
<text x="208.8" y="50.3">D13/SCK/3.5B</text>
<text x="262.1" y="50.3">ESP_EN</text>
<text x="42" y="68.1">RESET/3.5B</text>
<text x="127.6" y="75.7">D4/3.2B</text>
<text x="127.6" y="80.8">D1/TXO/3.4B</text>
<text x="127.6" y="83.3">D0/RXI/3.4B</text>
<text x="127.6" y="78.3">D3/3.4B</text>
<text x="127.6" y="85.9">SPI_MISO/3.2B</text>
<text x="127.6" y="88.4">ESP_EN</text>
<text x="127.6" y="91">D2/3.1B</text>
<text x="127.6" y="93.5">D5/3.4C</text>
<text x="127.6" y="96">D11/3.5C</text>
<text x="127.6" y="101.1">D10/3.5C</text>
<text x="127.6" y="98.6">D13/SCK/3.5B</text>
<text x="43.1" y="106.2">AREF/3.4B</text>
<text x="45.1" y="103.7">A0/2.7C</text>
<text x="127.6" y="106.2">D6/3.4C</text>
<text x="127.6" y="103.7">D12/3.5C</text>
<text x="45" y="113.8">D8/3.4C</text>
<text x="45.1" y="108.7">A3/3.4B</text>
<text x="45.1" y="111.3">A4/3.4B</text>
<text x="127.6" y="108.7">D7/3.4C</text>
<text x="127.6" y="111.3">SDA/3.5B</text>
<text x="127.6" y="113.8">SCL/3.5B</text>
<text x="45" y="116.4">D9/3.5C</text>
<text x="45.1" y="118.9">A5/3.4B</text>
<text x="127.6" y="118.9">USB_D+/2.2B</text>
<text x="127.6" y="116.4">USB_D-/2.2B</text>
<text x="45.1" y="124">A1/3.4B</text>
<text x="45.2" y="121.4">RX_LED</text>
<text x="127.6" y="124">USB_HOST_EN</text>
<text x="127.6" y="121.4">TX_LED</text>
<text x="244.4" y="124">ESP_EN</text>
<text x="45.1" y="126.5">A2/3.4B</text>
<text x="127.6" y="126.5">SWCLK/3.7B</text>
<text x="127.6" y="129">SWDIO/3.7B</text>
<text x="16.6" y="136.7">RESET/3.5B</text>
<text x="127.6" y="134.1">SPI_MOSI/3.2B</text>
<text x="127.6" y="136.7">SPI_SCK/3.2B</text>
<text x="127.6" y="139.2">ESP_RX</text>
<text x="127.6" y="141.7">ESP_TX</text>
<text x="156.3" y="144.3">RESET/3.5B</text>
<text x="177.3" y="154.4">ESP_RX</text>
<text x="177.4" y="151.9">ESP_TX</text>
<text x="173.3" y="184.9">ESP_EN</text>
</g>
</svg>
